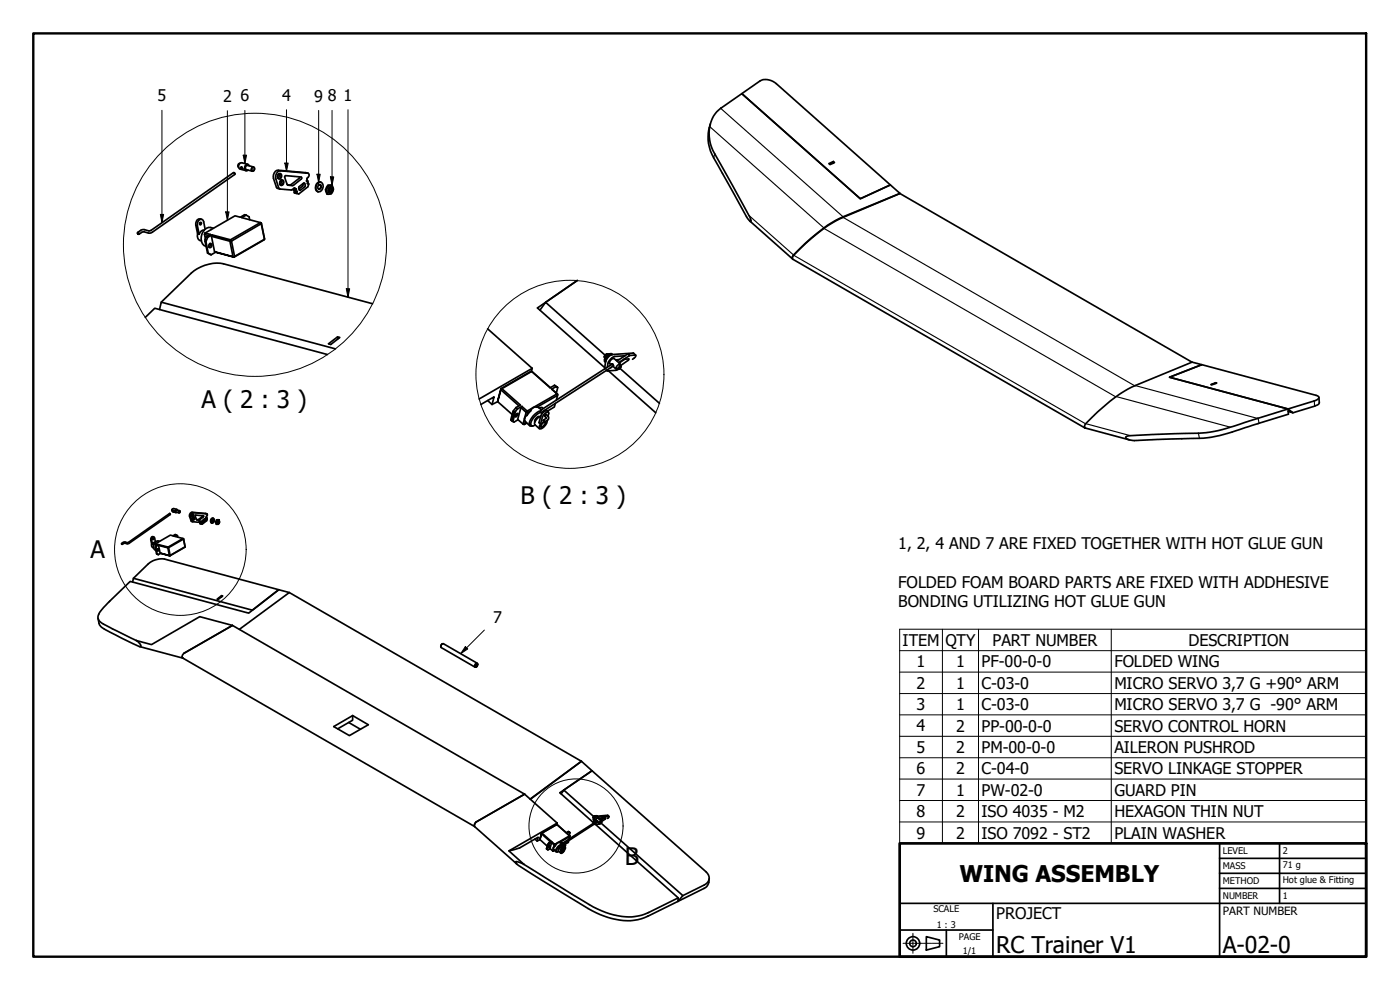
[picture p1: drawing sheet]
<svg xmlns="http://www.w3.org/2000/svg" width="420mm" height="297mm" viewBox="0 0 420 297" stroke-linecap="round" stroke-linejoin="round" font-family="sans-serif">
<!-- layer: Visible (ISO) -->
<g fill="none" stroke="#000" stroke-width=".51">
<path d="M213.2 37.2a11.9 11.9 0 0 0 1 10.1l9.8 17.7 .8 1.1 .6 .3-.4-1.3-8.8-15.9a16.2 16.2 0 0 1-3.3-8.2 9.2 9.2 0 0 1 3.5-8.5l6.2-4.4 35.6 31.5 9-4.1 2.9 2.5M222.6 28.1l5.5-3.8a4.3 4.3 0 0 1 4.9 .8l34.2 30.4-9 4.1zM70.2 51.8l.3 .4M72 49a.73 .73 0 0 0-.6 .5 .73 .73 0 0 0 .2 .8M72.3 50.2l.4 .1 .1 .5-.4-.1zM72.5 50.2l.3 .4M72.5 50.2l.3 .5-.5-.3 .3-.2M74.4 49.3l-1.8-.5a1.02 1.02 0 0 0-1 .8 1.02 1.02 0 0 0 .5 1.1l1.8 .5M74.8 49.8l-.2-.4a.94 .94 0 0 0-1.2 .7 .94 .94 0 0 0 .7 1.2l.4-.3M75.7 50.4l.5-.2a.64 .64 0 0 1 .1 .7 .64 .64 0 0 1-.6 .4l-.2-.3zM76.1 50.1l-1.8-.5a.76 .76 0 0 0-.6 1.1l2 .7M83.6 52.3h.6a.79 .79 0 0 1 .1 .8 .79 .79 0 0 1-.7 .4 .79 .79 0 0 1 0-1.2z"/>
<path d="M83.7 52.2l.3-.2a.84 .84 0 0 1 .5 1 .84 .84 0 0 1-1 .6 .98 .98 0 0 1 .2-1.4zM83.7 52.2a.91 .91 0 0 1-.3 1.2M84.2 54.2h.6a.83 .83 0 0 1-.6 1.3 .87 .87 0 0 1 0-1.3zM84.3 54.1h.7a.88 .88 0 0 1 .1 1 .88 .88 0 0 1-.9 .5 1.09 1.09 0 0 1 .1-1.5zM84.4 54.1a.91 .91 0 0 1-.4 1.3M85.6 52.8l4.8 .3 .2 .4-2.5 2.1h-1.6l-.4-.3-.7-2.1zM88 56.9l.1 .2 1.1 .4-.3 .3-.6-.2 .2-.3M88.3 56.5l.7 .3-.3 .3-.7-.2zM88.6 56.6l-.1-.3-1.1 .7-3.4-.3M88.7 57.1l.1 .2M88.9 57.8l.2 .3M89.8 56l1.3-1.1 .3 .1 .1 1-1.5 1.1-.3-.6z"/>
<path d="M89.9 53.1l-.2 .4-2.4 1.9h-1.1M90.8 55.1v.8l-1.1 .8M91.7 51.8l-8.2-.7a1.89 1.89 0 0 0-1.4 2.5l.9 2.6 .9 .5M91.7 51.8h.1M91.8 51.8l.7 .2M92 54.2l.3 .1M92.3 54.9l.2 .1M92.3 54.3l-.1 .8 .3-.1M92.4 52a.72 .72 0 0 1 .1 1.2l-.4 .3-.1 .9 .3-.1M92.4 52l-8.2-.7a1.84 1.84 0 0 0-1.4 2.4l.9 2.7 .3 .3M92.5 55l.2 .3-.3 .8-2.7 2.1-1.4-.3v-.3M95.5 54.8a1.13 1.13 0 0 1 1.4 .4 1.13 1.13 0 0 1-.1 1.4 1.03 1.03 0 0 1-.8 .9 1.03 1.03 0 0 1-1.1-.5 2.08 2.08 0 0 1 .6-2.2z"/>
<path d="M95.7 55.5l.3-.1a.75 .75 0 0 1 .4 .8 .75 .75 0 0 1-.8 .6 .84 .84 0 0 1 .1-1.3zM96 55.4a.86 .86 0 0 1-.4 1.4M96.3 54.6a1.55 1.55 0 0 0-1.6 1.2 1.55 1.55 0 0 0 .8 1.8M97.7 56.9l.1 .1M98.4 55.6l.2 .1M98.6 55.7l1.1-.1a1.72 1.72 0 0 1-.6 2.6l-.8 .1-.2-.7a.78 .78 0 0 1 .2-1.3zM98.7 56.3l.4-.3a.96 .96 0 0 1 .8 1.1 .96 .96 0 0 1-1.1 .8 1.17 1.17 0 0 1-.1-1.6zM98.8 56.5l.6-.1a.72 .72 0 0 1-.2 1.2h-.3l-.2-.3zM99 56.5l-.2 .8M99 56.5h.3l.2 .5-.4 .5-.4-.4zM99.7 55.6a1.58 1.58 0 0 0-1.9 .7 1.58 1.58 0 0 0 .3 1.9l.2 .1M250.1 48.5l.3 .3-1.3 .6-.3-.3 1.3-.6-.1 .5-.2-.2"/>
<path d="M270.1 58.1l-17.1 7.1a48.6 48.6 0 0 0-15.2 11.9l.2 .7 87.6 50.6M270.1 58.1l-17.1 7a47.8 47.8 0 0 0-15.2 12.1v.2M270.1 58.1l87.6 50.6M41.3 70l.3 .2zM41.3 70l.1-.3 .3 .2v.4h-.3M41.3 69.8l1.1-.8a2.66 2.66 0 0 1 2.3 .3l.6-.2 24.8-17.3 .3 .2v.4l-24.9 17.4a2.66 2.66 0 0 1-2.3-.3l-.5 .1-1 .7M59.3 70.2a1.5 1.5 0 0 0 1.2 2M59.9 67l.4-.3-.1 .8h-.2zM60 66.8l-.1 .5M60.5 65.8a1.32 1.32 0 0 0-1.4 .3 1.32 1.32 0 0 0-.3 1.4l.5 2.7 .5 .1-.6-2.7a1.36 1.36 0 0 1 1.5-1.7l.4 .6 .5 2.3M61.3 69a1.6 1.6 0 0 0-1.5 1.3M61.6 72.5l.7 3.4 1.1 .5"/>
<path d="M61.8 72.5l.7 3.4M61.8 71.1l.5 .1-.5 1.3h-.2M61.8 71.1l-.2 1.4M62.3 75.9l1.1 .5M62.6 70.7l-1.2-.4 .2 1.3M62.7 73.3l.6-.2 .2 .2 .1 .3-.4 .7-.5-.1zM63 73.1l.1 .6-.4 .5M63.5 70.9l.9 4.6M63.6 70.5l-1.3 .7M64.1 68.5a2.83 2.83 0 0 0-3.7 3.3 2.13 2.13 0 0 0 1.5 2.1M64.7 75.7l-1.3 .7M69.2 72l.3 .3-.5 .1z"/>
<path d="M69.9 77l.5-.1-.2 .3zM73.9 64.5l-1.3 .8 5.5 1.5-8.9 5.2-5.6-1.5-.1 .4 5.5 1.5 .9 4.6M73.9 64.5l-.5-.1-1.3 .8-1.6-.4-8.9 5.1-.2 .4 .2-.4 1.6 .4-1.4 .8M73.9 64.5l.9 .6 .1 .8M78.1 66.8l.3 .3zM78.4 67.1l1 4.7-9 5.1-.9-4.6M78.4 67.1l-8.9 5.2M78.4 67l1 4.6-.2 .4-9 5.2-5.8-1.7 5.5 1.5M225 66.3l12.9 11.4M43.6 95.2l2.8-2.7 51.9 13.9M47.9 92.9l.5-2.2 52.3 14M48.4 90.7l9-8.8a11.7 11.7 0 0 1 9.7-2.8l44.7 12"/>
<path d="M146.3 98.7l13.4 11.8M162.1 93l1.6-2.3 17.9 15.9M173.3 84.1l-12 8.3 20.2 17.9M101.3 101.1l.7 .1-2.7 2.2-.7-.2 2.7-2.1 .2 .5M150.3 116.6h.3l-.3 .4zM150.3 117l5.4 4.8M159.7 110.5l-.2 .9M159.7 110.5l-15.9 9.2M165.2 116.3l-5.5-4.8-.4-.1-9 5.2-.9 3.9 .9-3.5M165.6 116.7l1.6 1.5-9 5.1-1.6-1.4M165.6 116.7l1.7 1.6M166.4 115.6l1 .7-.5-.3"/>
<path d="M166.4 115.6l-1.3 .8-5.5-5-9 5.2 5.6 4.9-1.3 .8M166.4 115.6l.5 .4M166.9 116l-1.3 .7M167.2 118.2l.1 .4zM167.4 116.3l-.4 1.6M181.7 108.5l-.2 2.1M182 111.1l.2 .2M182.2 106.2l-.6 .3-.2 .6M182.5 106.4l-.4-.2-.6 .5-.1 .5 .3 .4M182.5 106.4l-1 1.2M182.6 106.3a1.82 1.82 0 0 0-1 2.2M182.6 106.3l.2 .2"/>
<path d="M182.6 111.3l14.2 12.6M182.7 106.2l-.2 .2M182.8 106.5l.8-.3a3 3 0 0 0-1.9 2.3h-.1l.1-.9zM183.3 109.4l-.3 .3M183.4 109.5l-.4-.5v-.4l.5-.7 .6-.4 2 1.6v.5M183.5 110.2l-.3 .2M183.6 109.3h.3l-.2-.1-21.1 13.6a.8 .8 0 0 0 0 1.3M183.6 106.2l-.4-.1-.6 .2M183.9 109.3l.2 .5-.2 .1 .8 .7h.5M184.1 109.7l-21.1 13.7v.2M185.2 108.3l3.3-2.1 .3 .2v.4l-3.1 2M185.5 110.8l-.6 .3-2.6 .2-.1-.3"/>
<path d="M185.8 109.3l.5 .5a.88 .88 0 0 1-.9 1l-.5-.5M185.8 107.9l-.9 .2M186 109.5l-.3-.1-.6 .5-.1 .5 .1 .1M186.1 110.5l11.8 10.5M186.1 109.9l-.6 .6M186.1 109.9l.2 .2-.2 .3-.4 .3-.2-.2M186.1 109.9l.1 .2M186.2 110.1h.1M186.2 110.1l-.5 .5-.2-.1M187.2 107.8h1.6l-2.6 1.9M187.5 107.8l-1.7 1.1M187.6 106.8l-3.2 .2-1.2 .8a2.92 2.92 0 0 0-.9 2.4"/>
<path d="M188.6 106.2l.3 .4M188.9 106.7l1.9-.1-.2 .6-.8 .6M190.8 106.6l-.7-.7-6.3 .5-1.3 .7-.8 1.4M357.8 108.7l2.9 .7-9.7 3.8 35.5 9.5 .2 1.6-11 3.4a52.7 52.7 0 0 1-21 3.9l-14.3 .6a2.67 2.67 0 0 1-2.6-1l.3-.3 1.1-.2 13.5-.6a52.9 52.9 0 0 0 22.8-4l18.9-5.8 1.2-.6 .2-.6-.9-.5-34.2-9.2-9.7 3.8 35.5 9.5 1.5 1.2-1.4-.4M357.8 108.7l-17.1 7a39 39 0 0 0-11.3 7.9l-3.6 3.5-.3 .8v.4l13.5 3.7M364.8 114.8l.4 .1-1.5 .6-.3-.1 1.4-.6 .1 .2M395.8 119.2l.1 1.6-.5 .7-7.4 2.4M144.3 121.4l4-2.3-.6 2.3M146.3 120.2l1.4 1.2M147.7 121.4l1.7-.9 4.3 3.9M154 123.4l-.7 2.6 .2 .2M154.2 123.6l.5-.2-.8 3.1-.4-.3z"/>
<path d="M154.9 122.3l-.9 1.1 .2 .2M154.9 124.3l.3-.2h.3l-.3 .6-.6 .4v-.4zM154.9 122.3l.4 .4M155.3 122.7l-.6 .7M155.5 125.9l-1.2 .7-.4-.1M156.3 122.3l1.6 1.4 .5 .1-.2-.5-.8 2.2M156.3 122.3l-.9 3.5 1.6 1.4 .4-1.7M156.6 121.9l-.3 .4M156.6 121.9l-1.3 .8M157 127.2l.4 .1zM157.4 125.5l.2 1M157.6 126.5l-.2 .8 .7-.4"/>
<path d="M157.6 126.5l1.4 1.2M158.2 124.6l-.8 .9M159.3 123.3l-1.1 1.3M159.3 123.3l-.9 .5-.2 .8M161.2 122.2a1.54 1.54 0 0 0-1.9 1.1M161.2 122.2l.5 .1 .8 .7M161.9 122.5l.6-.3 .5 .4M161.9 125a1.31 1.31 0 0 0-1.3 1.6M162.3 124.9l-1.3 .9a1.34 1.34 0 0 0-.5 1.6l1.4 1.2M162.3 123.7a4.5 4.5 0 0 0-3 3.7l.4 .4 1-.3M162.3 123.3a5.3 5.3 0 0 0-3.5 3.9 .75 .75 0 0 0 1.2 .6M163 123.5v.1"/>
<path d="M163 123.6h.1M163.1 126.2l.2 .4zM163.1 126.3l.1-.3 .1 .1 .1 .5M163.2 126.6h.2M163.4 124.8l.6 .6-.9 .7M163.5 123.3l-.5 .3M163.5 126.6h.2l-.2 .7a1.29 1.29 0 0 1-1.2 .8l.3-1 .8-.5M163.5 123l.2 .2M163.9 124.3l.5 .5a.79 .79 0 0 1-.1 1.3l-.9 .5M164 124.4l-.4 .1v.5M164.1 126.2a2.54 2.54 0 0 1-2 2.5l-.3-.5 .4-1M164.5 124.9l.2-.8-.2-.5-.9 .4a4.4 4.4 0 0 0-1.4 3.2"/>
<path d="M164.6 123.6l-.7-.4-.7 .4a4.6 4.6 0 0 0-1.4 3.2l.4 .4M166.7 121l-.3 1.1-2.1 1.2M167 120.1l.3-1.5-6.1 3.6M325.5 128l.3 .4M51 154.1l.1 .1M51.1 154.2v.1M51.9 152.7l-.3 .2 .1 .4M52 153.3l.3 .3zM52.1 153.3l.2 .2M53 152.9l-.8-.3a.53 .53 0 0 0-.5 .4 .53 .53 0 0 0 .2 .6l.9 .2M53.3 153.1a.39 .39 0 0 0-.7 .1 .39 .39 0 0 0 .5 .5M53.7 153.3h.2l.2 .3-.3 .3-.2-.4z"/>
<path d="M53.7 153.4h.3l-.2 .5zM53.9 153.2l-.9-.2-.3 .4 .1 .3 .9 .2M57.7 154.3l-.1 .6M58 155.2l-.1 .7M58.6 154.6l2.4 .2 .1 .1-1.2 1.1h-.8zM59.9 156.6l.6 .4h-.5l.1-.2M60 156.4l.3 .2h-.4zM60.2 156.5l-.1-.2-.5 .4-1.7-.2M60.2 156.7v.1M60.3 157.1l.1 .1M60.7 156.3l.9-.6 .1 .4-.8 .6zM60.8 154.7l-.1 .3-1.2 .9h-.5"/>
<path d="M61.3 155.8v.2l-.6 .5M61.7 154.1l-4.3-.4-.5 1 .5 1.7 .4 .1M61.7 154.1h.1M61.8 154.1l.3 .1M61.8 155.3h.2M62 155.6l.1 .1M62 155.3v.4h.1M62 155.3l-.2 .1 .1-.5 .3-.3-.1-.4-4.4-.4-.5 1 .7 1.7M62.1 155.7l-.1 .5-1.3 1.1-.7-.3M63.6 155.6a.69 .69 0 0 1 .9 .6 .69 .69 0 0 1-.8 .8l-.5-.6zM63.9 155.9l.1 .5-.3 .2M64 155.5a.75 .75 0 0 0-.8 .6 .75 .75 0 0 0 .4 .9"/>
<path d="M64.7 156.7h.1M64.9 157.3h.1M65.1 156h.1M65.1 156a.64 .64 0 0 1 .8 .7 .64 .64 0 0 1-.9 .5l-.2-.5zM65.4 156.4l-.2 .4M65.7 156a.78 .78 0 0 0-.9 .3 .78 .78 0 0 0 .1 1M36.5 163.2l.2 .1zM36.5 163.2l.1-.1 .1 .2M36.5 163.1l.7-.5 1.3 .2 12.4-8.7 .2 .1v.2l-12.5 8.7-1.3-.1-.6 .3M36.6 163.3h.1M39.8 174.6l.2-1.1 35.7 9.6 8-6.2M40 173.5l4.5-4.4a6.2 6.2 0 0 1 4.9-1.3l34.3 9.1"/>
<path d="M45.5 163.3v.6l.6 .4M45.8 161.6v.2M45.9 161.5l.2 .2-.1 .2zM46.1 161.1h-.6l-.2 .6 .2 1.6 .3 .1-.3-1.4a.54 .54 0 0 1 .1-.8 .54 .54 0 0 1 .8 .2l.3 1.2M46.5 162.7l-.4 .1-.3 .6M46.7 164.4l.3 1.7 .5 .3M46.7 165.1l.1 .1M46.8 163.7l.2 .1-.3 .6M46.8 163.7l-.1 .7M46.8 164.5l.3 1.6M47 166.1l.5 .3M47.2 163.5l-.6-.1 .1 .6"/>
<path d="M47.4 164.7l-.2 .6M47.6 163.6l.4 2.3M47.7 163.4l-.7 .4M47.9 162.4a1.49 1.49 0 0 0-1.7 .9 1.49 1.49 0 0 0 .5 1.8M48.2 166l-.7 .4M50.5 164.2l.1 .1-.2 .1zM50.8 166.7h.3zM52.8 160.5l-.6 .4 2.7 .7-4.4 2.6-2.8-.8-.1 .2 2.8 .8 .4 2.3M52.8 160.5l-.9 .3-.8-.2-4.4 2.5-.1 .3 .1-.3 .8 .3-.7 .3M52.8 160.5l.5 .2v.4M54.9 161.6l.2 .1zM55.1 161.7l.4 2.4-4.4 2.6-.5-2.4"/>
<path d="M55.1 161.7l-4.5 2.6M55.5 164l-4.5 2.8-3-.9 2.8 .8M66.5 178.7l.3 .1-1.3 1.1-.3-.1 1.3-1.1 .1 .3M83.7 176.9l-9.1 7.1-35.5-9.6-6.9 6.7a6.5 6.5 0 0 0-2.8 4.4l.4 .8a49.9 49.9 0 0 0 9.3 5l1.8 .9M83.7 176.9l3.1 .9M86.8 177.8l-15 11M86.8 177.8l87.7 50.6M29.4 185.5l.3 1.6a2.98 2.98 0 0 0 1.7 1.7l1.7 .9a49 49 0 0 0 9.1 4.3 1.86 1.86 0 0 0-1.3-1.8M41.9 194l13 3.5M54.7 197l.3 .5M69.8 187.6l-14.6 8.4-.4 .5-.1 .8 87.7 50.7M69.8 187.6l-9.9-2.6-14.4 8.4-4.6-1.2"/>
<path d="M69.8 187.6l87.6 50.7M132.8 193.2l-.4 .3-.1 .5M143 199.2h.1a.46 .46 0 0 1 .1 .6 .46 .46 0 0 1-.5 .2zM143.2 199l-10.1-5.8a.76 .76 0 0 0-.7 1.1l10.2 5.9M143.4 199.5l-.1-.4a.62 .62 0 0 0-.7 .3 .62 .62 0 0 0 .1 .8l.3-.1M100.2 218l5.6-3.3 4.7 2.8-5.6 3.2zM104.6 216.8l3.6 2M105.8 214.7v1.4l-4.5 2.6M157.4 238.3l-14.5 8.3M157.4 238.3l9.8 8.7M168.4 238.2l.8-1.1 8.9 7.9M169.2 237.1l8.5-5.8 34.2 30.3a2.23 2.23 0 0 1-.5 3.9l-6.5 3.2"/>
<path d="M174.5 228.4l3.2 2.9-9.7 6.6 10.1 8.9M174.5 228.4l-15.4 11.4M174.5 228.4l-15.3 11.4M142.9 246.6l-.5 1.1M142.9 246.6l-.5 .7 .1 .8 12.7 11.2M157.3 259.4l3.5 2.2a219.3 219.3 0 0 0 19.7 11.6 16.7 16.7 0 0 0 14.2 .6l8.8-4.4M157.3 259.4l-1.5-.7-1.1-.1 .3 .6 .7 .5 3.7 2.4a281.3 281.3 0 0 0 20.6 12.3 17 17 0 0 0 14.4 .5l9.1-4.4M160.5 251.8l.7 .5M161.2 252.3l.3-1.1-5.5 3.2-3.3 .9M161.2 252.3l.9-.3 2.1 1.9M162.5 250v.2zM162.5 250.2l2.7 2.4"/>
<path d="M164.3 253.4l-.2 1.4M164.5 253.5l.2-.1-.4 1.5-.2-.1zM164.8 253.9l.3-.2-.4 .5zM164.8 252.8l-.5 .6 .2 .1M164.8 252.8l.2 .2M165 253l-.3 .4M165.1 254.7l-.8 .2M165.5 252.8l1 .8v-.2l-.4 1M165.5 252.8l-.4 1.8 .8 .7 .2-.9M165.7 252.6l-.2 .2M165.7 252.6l-.7 .4M165.9 255.3h.2z"/>
<path d="M166.1 254.4l.1 .5M166.2 254.9l-.1 .4 .3-.2M166.2 254.9l.7 .7M166.5 254l-.4 .4M167 253.3l-.5 .7M167 253.3l-.5 .3v.4M167.2 247l-14.5 8.3 4.6 4.1M167.2 247.4l-4.7 2.6-.4 1.9 .4-1.7M167.2 247l-.1 .4M167.6 254.9v.1M167.9 252.8h-.5l-.4 .5M167.9 252.8l.7 .4"/>
<path d="M168.3 254.2l-.4 .1-.3 .6M168.3 254.2h.1M168.3 252.9l.6 .1M168.5 253.5a2.04 2.04 0 0 0-1.4 2h.6M168.5 253.3a2.4 2.4 0 0 0-1.7 2.2l.5 .1M168.5 254.1l-.6 .5-.3 .7 .7 .7M168.7 253.7h.1M168.8 253.4l.1 .1M168.9 254.7l.2 .2-.1 .1M168.9 254.7v.1M168.9 254.8l.1 .2zM169.1 253.2l.1 .1"/>
<path d="M169.3 253.9l.4 .5-.6 .6a.5 .5 0 0 1-.1 .5 .5 .5 0 0 1-.5 .1l.5-.6M169.4 253.9l-.3 .2 .3 .3-.5 .3M169.4 254.7a1.16 1.16 0 0 1-1.1 1.3l.2-.7M169.6 254.1l.1-.5-.2-.1-.7 .6-.3 1.2M169.7 253.5l-.4-.2-.6 .3-.5 1.5 .3 .2M170.1 250l.8 .8-4.4 2.6-.8-.8M170.1 250l.9 .8M170.6 249.5l.5 .3-.3-.1M170.6 249.5l-.7 .4-2.8-2.5-4.5 2.6 2.8 2.5-.6 .3M170.6 249.5l.2 .2M170.7 252.2l-.1 .6-1.1 .6M170.8 251.7l.2-.7-3.1 1.8"/>
<path d="M170.8 249.7l-.7 .3M170.9 250.8l.1 .2zM171.1 249.8l-.2 .8M178.1 245.2h.1M178.1 245.3v.2M178.1 245.4l.1 .1M178.2 245.9l-.1 1.1M178.4 244.8l-.3 .4M178.4 244.8h.1M178.6 244.9h-.3l-.2 .4M178.6 244.9l-.5 .4M178.6 244.8l-.5 .6v.5"/>
<path d="M178.6 244.8l.1 .1M178.7 247.3l24.8 22.1v1.1M178.7 244.8l-.1 .1M178.7 244.9l.5-.1-.8 .6-.3 .5 .1-.4zM179 246.4l-.1 .1M179.1 246.7l-.2 .2M179.2 244.8h-.6M179.3 246.3v.3l.7 .4M179.4 246.6l-10.6 6.8h.3M179.4 246.5v.1M179.8 246.8v.1M179.8 246.9l.3 .2"/>
<path d="M180.1 247.1l-1.6 .2M180.1 247h.1M180.2 247h.1M180.2 246.8l-.1 .2M180.3 245.6l-.5 .1M180.3 246.4l.3 .3-.5 .4M180.3 246.7l-.1 .1M180.3 246.5h-.3l-.1 .4M180.3 246.9l-.2 .1M180.4 246.9l24.5 21.8-1.4 1.8M180.4 246.5l-.9-1a.46 .46 0 0 0-.5 .3 .46 .46 0 0 0 .2 .5h.1l-10.6 6.8-.2 .3 .2 .3M180.4 246.7h.1"/>
<path d="M180.4 246.7h-.1M180.4 246.7v.2M180.5 246.7l-.2 .2M180.9 245.6h.8l-1.2 .9M181.1 245.6l-.8 .6M181.1 245.1l-1.9 .2-.6 .7-.1 .7M181.6 244.8l.2 .3M181.6 244.8l-1.7 1.1M181.7 244.8l.1 .2M181.8 245.1l-1.6 1M181.8 245h1l-.5 .6M182.4 244.6l-3.3 .3-.9 1"/>
<path d="M182.4 244.6v.1M182.4 244.7l.4 .3M212.8 263.7a2.77 2.77 0 0 1-1.5 2.9l-7.8 3.9"/>
<circle cx="75.9" cy="50.7" r=".58"/>
<circle cx="57.7" cy="154.6" r=".39"/>
<circle cx="57.7" cy="154.6" r=".35"/>
<circle cx="58" cy="155.6" r=".34"/>
<circle cx="58.1" cy="155.6" r=".39"/>
<circle cx="63.8" cy="156.3" r=".33"/>
<circle cx="65.4" cy="156.7" r=".22"/>
<circle cx="65.4" cy="156.7" r=".29"/>
<circle cx="65.5" cy="156.7" r=".43"/>
<circle cx="47.4" cy="165" r=".3"/>
</g>
<!-- layer: Visible Narrow (ISO) -->
<g fill="none" stroke="#000" stroke-width=".34">
<path d="M213 38l34.3 30.4M216.3 32.5l36.7 32.6M214.5 46.2l-.3 1.1M224.7 64.6l13.5 11.9M238.2 76.6l87.6 50.6M247.3 68.5l87.6 50.6M253 65.2l87.6 50.6M335 119l34.2 9.2M340.7 115.7l36.7 9.8M325.8 127.1l13.4 3.6M359.7 130l.3 1.5M377.6 125.5l.3 1.5"/>
<path d="M394.4 120.3l.1 1.6"/>
</g>
<!-- layer: Visible (ISO) -->
<g fill="#000">
<circle cx="181.5" cy="110.6" r=".25"/>
<circle cx="178.1" cy="247" r=".25"/>
<circle cx="178.4" cy="247.2" r=".25"/>
</g>
<!-- layer: Symbol (ISO) -->
<g fill="none" stroke="#000" stroke-width=".3">
<path d="M48.6 33.1v33.7M68.2 33.2v32.9M73.5 33.1v16M86 32.9v18.5M95.6 33.1v21.7M99.7 33.1v22.5M104.4 32.9v56.3M73 46.6h1l-.5 2.5zM85.5 48.9h1l-.5 2.5zM95.1 52.3h1l-.5 2.5zM99.1 53.1h1.1l-.5 2.5zM48.1 64.3h1l-.5 2.5z"/>
<path d="M67.7 63.6h1l-.5 2.5zM103.9 86.6h1l-.5 2.6zM139.7 194l.7 .7-2.1 1.4zM145.4 189l-7.1 7.1M270 188.8h140.1v64.3h-140.1zM270 195.2h140.1M282.8 188.8v64.3M293.7 188.8v64.3M333.5 188.8v64.3M270 201.7h140.1M270 208.1h140.1M270 214.5h140.1"/>
<path d="M270 220.9h140.1M270 227.4h140.1M270 233.8h140.1M270 240.2h140.1M270 246.6h140.1"/>
</g>
<!-- layer: Detail Boundary (ISO) -->
<g fill="none" stroke="#000" stroke-width=".3">
<circle cx="76.5" cy="73.5" r="39.5"/>
<circle cx="171" cy="112.3" r="28.2"/>
<circle cx="54.1" cy="164.9" r="19.8"/>
<circle cx="172.9" cy="247.8" r="14.1"/>
</g>
<!-- layer: Title (ISO) -->
<g fill="none" stroke="#000" stroke-width=".51">
<path d="M366 257.5h44M366 253.1v33.9M384 253.1v17.9M270 279h28M270 271h140M284 279v8M298 271v16M366 266.6h44M366 262h44M278 281l4 1.1v1.9l-4 1.1z"/>
<circle cx="274" cy="283" r="2.01"/>
<circle cx="274" cy="283" r=".99"/>
</g>
<g fill="none" stroke="#000" stroke-width=".3">
<path d="M271 283h.4M271.6 283h.2M271.9 283h.9M272.9 283h.2M273.2 283h.9M274 280v.4M274 280.5v.2M274 280.8v.8M274 281.8v.1M274 282.1v.8M274 282.9v.3M274 283.2v.8"/>
<path d="M274 284.1v.2M274 284.4v.8M274 285.4v.1M274 285.7v.3M274.2 283h.2M274.6 283h.9M275.5 283h.3M275.9 283h.9M276.9 283h.2M277.2 283h.9M278.2 283h.2M278.6 283h.8"/>
<path d="M279.6 283h.2M279.9 283h.9M280.9 283h.2M281.2 283h.9M282.2 283h.2M282.6 283h.4"/>
</g>
<path d="M270 253.1h140v33.9h-140z" fill="none" stroke="#000" stroke-width=".8"/>
<!-- layer: Border (ISO) -->
<path d="M10 10h400v277h-400z" fill="none" stroke="#000" stroke-width=".72"/>
<!-- layer: Symbol (ISO) -->
<g fill="#000">
<path d="M73 46.6h1l-.5 2.5z" fill-rule="evenodd"/>
<path d="M85.5 48.9h1l-.5 2.5z" fill-rule="evenodd"/>
<path d="M95.1 52.3h1l-.5 2.5z" fill-rule="evenodd"/>
<path d="M99.1 53.1h1.1l-.5 2.5z" fill-rule="evenodd"/>
<path d="M48.1 64.3h1l-.5 2.5z" fill-rule="evenodd"/>
<path d="M67.7 63.6h1l-.5 2.5z" fill-rule="evenodd"/>
<path d="M103.9 86.6h1l-.5 2.6z" fill-rule="evenodd"/>
<path d="M139.7 194l.7 .7-2.1 1.4z" fill-rule="evenodd"/>
</g>
<g font-size="7.2">
<text x="60.5" y="122.4">A ( 2 : 3 )</text>
<text x="156.3" y="151.1">B ( 2 : 3 )</text>
<text x="27.2" y="167.5">A</text>
<text x="187.5" y="259.7">B</text>
</g>
<g font-size="6.9">
<text x="288" y="264.5">WING ASSEMBLY</text>
<text x="299" y="285.9">RC Trainer V1</text>
<text x="367" y="285.9">A-02-0</text>
</g>
<g font-size="4.8">
<text x="47.3" y="30.4">5</text>
<text x="66.9" y="30.6">2</text>
<text x="72.2" y="30.4">6</text>
<text x="84.7" y="30.3">4</text>
<text x="94.3" y="30.5">9</text>
<text x="98.3" y="30.4">8</text>
<text x="103.1" y="30.3">1</text>
<text x="269.6" y="164.8">1, 2, 4 AND 7 ARE FIXED TOGETHER WITH HOT GLUE GUN</text>
<text x="269.6" y="176.3">FOLDED FOAM BOARD PARTS ARE FIXED WITH ADDHESIVE</text>
<text x="269.6" y="182.1">BONDING UTILIZING HOT GLUE GUN</text>
<text x="148" y="186.8">7</text>
<text x="270.9" y="193.8">ITEM</text>
<text x="283.7" y="193.8">QTY</text>
<text x="297.9" y="193.8">PART NUMBER</text>
<text x="356.7" y="193.8">DESCRIPTION</text>
<text x="275.1" y="200.2">1</text>
<text x="286.9" y="200.2">1</text>
<text x="294.6" y="200.2">PF-00-0-0</text>
<text x="334.4" y="200.2">FOLDED WING</text>
<text x="275.1" y="206.7">2</text>
<text x="286.9" y="206.6">1</text>
<text x="294.6" y="206.7">C-03-0</text>
<text x="334.4" y="206.7">MICRO SERVO 3,7 G +90° ARM</text>
<text x="275.1" y="213.1">3</text>
<text x="286.9" y="213">1</text>
<text x="294.6" y="213.1">C-03-0</text>
<text x="334.4" y="213.1">MICRO SERVO 3,7 G -90° ARM</text>
<text x="275.1" y="219.4">4</text>
<text x="286.9" y="219.5">2</text>
<text x="294.6" y="219.5">PP-00-0-0</text>
<text x="334.4" y="219.5">SERVO CONTROL HORN</text>
<text x="275.1" y="225.9">5</text>
<text x="286.9" y="225.9">2</text>
<text x="294.6" y="225.9">PM-00-0-0</text>
<text x="334.4" y="225.9">AILERON PUSHROD</text>
<text x="275.1" y="232.4">6</text>
<text x="286.9" y="232.4">2</text>
<text x="294.6" y="232.4">C-04-0</text>
<text x="334.4" y="232.4">SERVO LINKAGE STOPPER</text>
<text x="275.1" y="238.7">7</text>
<text x="286.9" y="238.7">1</text>
<text x="294.6" y="238.8">PW-02-0</text>
<text x="334.4" y="238.7">GUARD PIN</text>
<text x="275.1" y="245.2">8</text>
<text x="286.9" y="245.2">2</text>
<text x="294.6" y="245.2">ISO 4035 - M2</text>
<text x="334.4" y="245.2">HEXAGON THIN NUT</text>
<text x="275.1" y="251.6">9</text>
<text x="286.9" y="251.6">2</text>
<text x="294.6" y="251.6">ISO 7092 - ST2</text>
<text x="334.4" y="251.6">PLAIN WASHER</text>
<text x="299" y="275.6">PROJECT</text>
</g>
<text font-size="3.4" x="367" y="274.6">PART NUMBER</text>
<g font-size="2.8">
<text x="367" y="256.3">LEVEL</text>
<text x="385" y="256.3">2</text>
<text x="367" y="260.8">MASS</text>
<text x="385" y="260.5">71 g</text>
<text x="367" y="265.3">METHOD</text>
<text x="367" y="269.8">NUMBER</text>
<text x="385" y="265">Hot glue &amp; Fitting</text>
<text x="385" y="269.8">1</text>
<text x="280.1" y="273.6">SCALE</text>
<text x="281.1" y="278.5">1 : 3</text>
<text x="287.7" y="282.1">PAGE</text>
<text x="289" y="286.1">1/1</text>
</g>
</svg>
